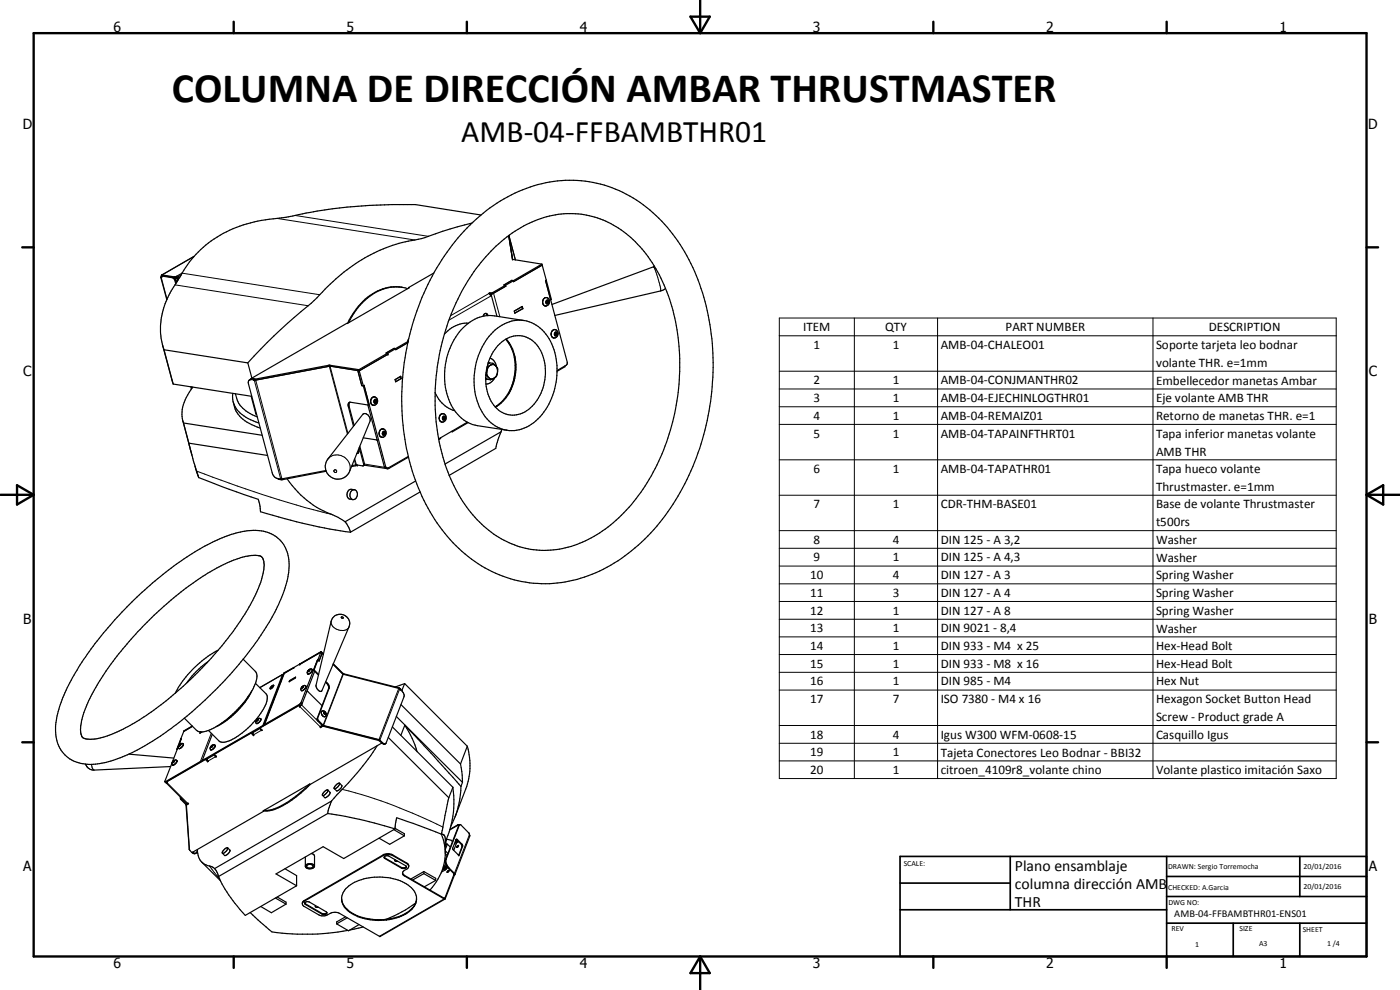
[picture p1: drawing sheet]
<svg xmlns="http://www.w3.org/2000/svg" width="420mm" height="297mm" viewBox="0 0 420 297" stroke-linecap="round" stroke-linejoin="round" font-family="sans-serif">
<g fill="none" stroke="#000" stroke-width=".35">
<path d="M58.3 76.9l-9.8 5.6M140.2 68.4a43.1 43.1 0 0 1 33.1-14.3 39.1 39.1 0 0 1 29.3 17.1 64.7 64.7 0 0 1 11.4 37.6 75.1 75.1 0 0 1-19.6 52 44.5 44.5 0 0 1-29.5 14.3 38.6 38.6 0 0 1-33-17.1 66.1 66.1 0 0 1-11.2-41.9 77.8 77.8 0 0 1 9-33.3 64.7 64.7 0 0 1 10.5-14.4zM141.6 66.9l-8.7 2.5a39 39 0 0 1-9.4 2.8 49.8 49.8 0 0 0-27.5 16.2 57.1 57.1 0 0 1-7.7 6.8l-8.1 7.5-5.8 6.2M144.4 64.5l-19.7-3.1a145.3 145.3 0 0 0-33.9 2.8l-6.3 1.2a38.7 38.7 0 0 0-24.3 9.5l-3.4 3.7-2.2 3.4M152.7 70.7l2 7.3M153.8 77.9l-1.1-7.2 1.2 7.2 8.7 1.3M162.6 79.2l-8.5 5M162.6 79.2l.1 .3M162.7 79.5l-8.6 5M162.7 79.5l1.2 4.6M162.7 79.5l-8.5 5M196.4 80l-30.8 11.4"/>
<path d="M48.2 83.2l.2 .2 .1-.5 .5-.2 3.2 .6 .4 .4 .3 1.1M48.2 83.2l1.9 6.8M48.5 82.5l-.3 .7M48.5 82.5h.2M48.7 82.5v.3M48.7 82.8l3.3 .6 .4 .6 .3 1.1M48.7 82.8l-.1 .1M52.9 84.5h.3M53.1 83.4l.2 .6-.4 .5M53.4 83.6v.6M53.4 83.6l-.3-.2-.3 .3 .1 .8M54 83.2l-.6 .4"/>
<path d="M54.3 82.5l-1.1 .7-.8 .2M54.6 82l-1.1 1.8a25.2 25.2 0 0 0-5.3 15.8l.1 1.8 .9 3.5M54.6 82l-1.9 1.1-4-.6M117.4 86.1a17.9 17.9 0 0 0-12.8 10.7M118.1 86.1l2.7 .1M118.3 86.1a16.2 16.2 0 0 0-13 9.1l-1 1.8M118.9 86l.8 .1M119.9 86.1l2.5 .5M122.6 86.3h.2l-47.3 27.2M122.6 86.3l.1 .1M130.2 81.9l-7.6 4.4M140.6 96.9a9.3 9.3 0 0 0-7.2 3.3"/>
<path d="M145.7 94l.6 .7M146.2 94.7l2.3 .1 8.8 1.4M146.2 94.7a14 14 0 0 0-10.8 8.9 20.2 20.2 0 0 0 1.4 20.1 10.3 10.3 0 0 0 6.5 4l8.8 1.4M146.5 94.7a.75 .75 0 0 0-.9-.7 .75 .75 0 0 0-.6 .9M146.9 87.9l-.2 .2 .3 .1M146.9 87.9l.1 .2M147 88.2l.1 .1M147.1 88.3h.3M147.1 88.3l.4 .4M147.4 88.6l.1 .1M147.4 88.3h-.3M147.5 88.7l1.6 6.2"/>
<path d="M147.6 88.2l-.2 .1M148 99.6a10.1 10.1 0 0 1 15.3 0 19.8 19.8 0 0 1 1.4 21.6 13.2 13.2 0 0 1-11.9 8 11.7 11.7 0 0 1-9.6-8.9 21 21 0 0 1 4.8-20.7zM151.7 85.6h.1M151.7 85.6l-4.1 2.3h-.7M151.7 85.6l.1 .3M151.8 85.9h.1M151.8 85.9l-4.3 2.3M153.6 84.2h.5M153.6 84.2l-2.3 1.3M153.6 84.1l-2.4 1.4 .5 .1M153.6 84.1l.5 .1M153.6 84.1v.1"/>
<path d="M154.1 84.2v.3M154.1 84.2l-2.4 1.4M154.1 84.2l.1 .3M154.1 84.5h.1M154.3 93.3l2.4-1.4 .2 .7-2.4 1.4zM156.7 92l.1 .6M156.8 92.6h.1M156.8 92.6l-2.3 1.3M163.2 89.6a1.2 1.2 0 0 1 1.8 .6 1.2 1.2 0 0 1-1 1.6 .95 .95 0 0 1-1.2-.7v-.8zM163.7 84.2l6.6 24.5-.3 .9-2.8 1.6M163.9 84.1l-.2 .1M163.9 84.1l1.6 5.7-.2 .2-1.6-5.8"/>
<path d="M164.2 90.2l.1 .2M164.2 90.8l-.2 .1M164.2 90.8l.3 .1M164.3 90.4h.3M164.3 90.4l-.1 .4M164.6 90.4l-.3-.3-.3 .2-.1 .5 .3 .3 .3-.2M164.6 90.4l-.1 .5M165.8 99.2a1.17 1.17 0 0 1 1.6 .4 1.17 1.17 0 0 1-.5 1.6 1.17 1.17 0 0 1-1.5-.5 1.17 1.17 0 0 1 .4-1.5zM166.5 98.9h.1M166.7 99.8l.2 .2M166.9 100h.3M166.9 100l-.1 .5"/>
<path d="M199.7 86.5a66.7 66.7 0 0 1-1 49.6 51.7 51.7 0 0 1-20.4 24.8 27.3 27.3 0 0 1-35.7-5.7 42.7 42.7 0 0 1-7.8-12.5M199.7 86.5a36 36 0 0 0-18.7-20.5 27.3 27.3 0 0 0-23.9 1.8 51.1 51.1 0 0 0-21.7 26.4l-2 6M199.7 86.5l-1.4 .8-31.8 7.4M48.8 103.4l3.2 11.8M49.2 104.9l25.2 4M49.2 104.9l2.8 10.3M52 115.2l23.6 3.7M57.3 116l.1 .7M57.5 116.1l.1 .4M57.9 116.1a12.1 12.1 0 0 0-3 10.2l.2 .6M69.9 118a7.2 7.2 0 0 0 4.6 7.6l3.2 1.3M70.6 118.2a9 9 0 0 0 6.6 6.9"/>
<path d="M74.4 108.9l1.2 4.6M75.3 113.7l.7 .1M75.3 113.7l.1 .2-.6 .1-.2 .3v.9l7.1 26.7a2.3 2.3 0 0 0 1.5 1.7l1.3 .1 13.3-2.5M75.3 113.8l-.4 .2M75.4 118.9l1.4 5.3M75.5 113.5l.7 .1-.2 .1M75.5 113.5h.1M75.5 113.5l-.2 .2M76 113.7l.1 .3M76 113.7v.1M76 113.8l.1 .2M76.1 114l.5 .1"/>
<path d="M98.8 109.9l-22.2 4.2M99.1 109.9l-22.5 4.2M99.1 109.9l8.7 1.4M99.1 109.9l8.3 1.3M107.4 111.2l1.2 4.5 .4 .1M107.4 111.2l.4 .1M107.7 110.9l-8.9-1.3-22.8 4.1M107.7 110.9l.1 .4M107.8 111.3l1.2 4.5M109 115.8l.3-.2 6.5 24.5 .4 .4M109 115.8l1.6 5.7M111.6 119.4a1.17 1.17 0 0 1 1.6 .2 1.17 1.17 0 0 1-.3 1.7 1.1 1.1 0 0 1-1.5 0 1.1 1.1 0 0 1-.1-1.5z"/>
<path d="M116.3 106h.1M116.3 106l-8.6 4.9M116.3 106l.1 .3M116.4 106v.3M116.4 106.3l-8.6 5M118.3 104.6h.4M118.3 104.6l-2.4 1.3M118.3 104.5l-2.4 1.4 .4 .1M118.3 104.5l.4 .1M118.3 104.5v.1M118.7 104.6l.1 .3M118.7 104.6l-2.3 1.4"/>
<path d="M118.8 104.9l3.6-2.1-3.6 2.1M118.8 104.9h.1M120.3 113.6h.1M120.3 113.6l-.1-.7-1.6 1M120.3 113.6l-1.6 .9M120.4 113.6l-1.7 1-.1-.7M120.4 113.6l-.1-.7-1.7 1M122.5 102.4l-3.8 2.2M122.5 102.1h.1M122.6 102l-.1 .1M130.6 117.9a9.5 9.5 0 0 0 5.9 5.3M133.4 100.2a66.8 66.8 0 0 0 .2 39.3l1.2 3.2"/>
<path d="M145.7 113.7l.6 .1M145.7 113.7l.4 .1M145.7 113.3l.6 .5 .9 .2M146.1 111.6l-.3 .9 1.4 1.5M146.1 111.6a1.57 1.57 0 0 0 .5 1.7 1.57 1.57 0 0 0 1.6 .2M146.1 111.3v.3M146.2 110.2l-.1 1.1M146.9 108.9h-.4h.5M147.1 107.4a3.1 3.1 0 0 1 1.9 2.6M147.2 109.6l-.8 .8-.3 .9M147.2 109.6l-1 .4M147.4 109.5l-.2 .1"/>
<path d="M147.4 109.5l.8-.1 .6 .4M147.9 109l-.5 .5M147.9 109l.9 .8M147.9 109l-.9-.1-.6 .4M148.2 113.5l-1 .5M148.5 113.3a3.2 3.2 0 0 1-2.7 1.9M148.8 109.8l.1 .2M148.9 110a.98 .98 0 0 1 .4 1.2M148.9 110l.4 .8v1M149.3 112.1l-.3 .8-.8 .6M149.3 112.1l-.4 .8-.7 .6M149.3 111.5v.6"/>
<path d="M149.4 103.7a7.4 7.4 0 0 1 11.7-.3 14.5 14.5 0 0 1-3.6 20.2 7.3 7.3 0 0 1-10.4-3.9 15.3 15.3 0 0 1 2.3-16zM151.8 101.8a14.7 14.7 0 0 1-1 18.5l-2.2 1.7M152.9 103.3l-1-1.6a14.4 14.4 0 0 1-.5 18.2l-1.6 1.5-1.1 .8 1.4-1.2M154.3 114v.2M154.4 106.5a17.6 17.6 0 0 1-1.8 11.9M166.8 100.5h-.2M166.8 100.5h.3M167.2 100l-.3-.3-.3 .2-.2 .5 .3 .3 .4-.2M167.2 100l-.1 .5M169.5 109.8l.1 .2-2.4 1.4M54.9 126.3l2.7 10.3M55.1 126.9l23.6 3.7"/>
<path d="M55.1 126.9l1.6 6.1M56.7 133l1.4 5.6 1.5 4.7M56.7 133l23.6 3.7M58.5 139.9l1.1 3.4M70 120.6a8.9 8.9 0 0 0 6.4 7.2l1.7 .6M76.8 124.2h.2M76.8 124.2l.2 .1M104.9 120.7l-.2 1 1.6 5.9M105.6 139.7a5.6 5.6 0 0 1 3.4 .1v-.1M107.3 139.6l-1.8 .4M107.6 134.8a.81 .81 0 0 1-.5 1.3M107.8 134.3l1.4 5.1-.2 .3"/>
<path d="M108 133.9l1.3 5.7M108.9 124.3a1.64 1.64 0 0 1 1.7 .3 1.64 1.64 0 0 1 .5 1.7l-6.2 15.2a3.8 3.8 0 0 1-5.4 1.8 3.8 3.8 0 0 1-1.1-5.6zM109 131.4l4.1 .6M109.3 139.6l-.3 .1M109.3 139.6l6.7 1M110.4 121.5l4.9 18.6 .2 .2 .7 .2M110.6 121.5l-5.4-.8-.5 .1-.2 1 1.6 6.1M110.8 121.4l-.2 .1M112.6 120l.1 .2M112.6 120.6l-.2 .1M112.6 120.6l.3 .1M112.7 120.2h.3"/>
<path d="M112.7 120.2l-.1 .4M113 120.2l-.3-.3-.3 .2-.1 .5 .3 .3 .3-.2M113 120.2l-.1 .5M113.1 132h.1M113.1 132l.1 .1M114.1 129a1.18 1.18 0 0 1 1.7 .4 1.18 1.18 0 0 1-.5 1.6 1.15 1.15 0 0 1-1.5-.3 1.15 1.15 0 0 1 .2-1.5zM115.1 129.6l.2 .2M115.1 130.3h-.1M115.1 130.3h.4M115.3 129.8h.2M115.3 129.8l-.2 .5M115.5 129.8l-.2-.3-.4 .2-.1 .5 .3 .3 .4-.2"/>
<path d="M115.5 129.8v.5M122.5 136.9l-6.5 3.7M122.6 137.2l-5.9 3.4M132.2 124.4a1.21 1.21 0 0 1 1.7 .7 1.21 1.21 0 0 1-1.2 1.6 1.28 1.28 0 0 1-1-1 1.28 1.28 0 0 1 .5-1.3zM132.2 131.4v.2l-.5 .3M133 125.9h.1M133.2 125l.1 .5M133.3 125.5l-.3 .4M133.3 125.5h.3M133.6 125.5l-.1-.4-.4-.1-.2 .4 .1 .5M133.6 125.5l-.3 .4h-.3M135.4 129.5h.4"/>
<path d="M135.7 129.3l.1 .2M140.3 126.7l-8.7 5M140.5 126.8l-4.7 2.7M150.4 129.5l-1 2.5-.6 2.5-14 8.1M150.4 129.5l-16.8 9.7M150.6 128.9l-.2 .6M59.6 143.3l9.2 3.5 8.7 3 .7 3.7 3.7 1.1a155.6 155.6 0 0 0 23.3 5.1M86.1 143.6a28.2 28.2 0 0 0 13.8 10.9l3.7 2M97.9 141.4l-13.2 2.5-1.2-.1v-.2M103.6 156.5l1.1 1.9 .5 1.3M105.6 147.2l.2-.1a1.28 1.28 0 0 1 1.4 .6 1.28 1.28 0 0 1-.2 1.5 1.07 1.07 0 0 1-1.4 .6 1.07 1.07 0 0 1-.6-1.3zM106.4 146.9l-.9-.1a1.56 1.56 0 0 0-1.4 1.3 1.56 1.56 0 0 0 .9 1.7l.9 .1"/>
<path d="M115.8 140.5l.2 .1M116.2 140.5l.5 .1M116.6 140.3l.1 .3M124.7 144.3l-21.1 12.2M126.1 147.6l-20.9 12.1M38.1 182.1a97.2 97.2 0 0 1 26.4-19.8 25.3 25.3 0 0 1 14.6-2.9 9.7 9.7 0 0 1 7.6 11 34.5 34.5 0 0 1-4.2 13.2l-1.7 3.1a115.3 115.3 0 0 1-37.3 37.1 35.4 35.4 0 0 1-16.8 5.6 9.9 9.9 0 0 1-10-11.3 44.3 44.3 0 0 1 7.9-19.4 112.5 112.5 0 0 1 13.5-16.6zM46.3 184.6l6.6-5.8 6.6-4.9a42.1 42.1 0 0 1 15.6-7.2l1.7-.1a2.09 2.09 0 0 1 2.4 2.5 25.6 25.6 0 0 1-4.1 12.4 93.5 93.5 0 0 1-11.7 16l-2.7 2.9a90.7 90.7 0 0 1-25.6 19.2l-1.8 .8a13.1 13.1 0 0 1-7.8 1.2 2.68 2.68 0 0 1-1.3-3.2 33.8 33.8 0 0 1 5.8-14.2l3.4-5.1 3.5-4.4 4.4-5.2zM62.4 198.5l-3.7 3.2-2.7 3.2M65.5 195.1a30.7 30.7 0 0 0-12.9 12.9M73 197.8l3.6 3.6a3.2 3.2 0 0 1 .1 3.5 29.3 29.3 0 0 1-14.8 14.5l-1.8 .2M89.9 199.4v-.1l-1.7 1M96.3 195.7l-6.4 3.7"/>
<path d="M96.3 195.7l.4 .3M96.3 195.7l-2 5.3M96.3 195.7l.7 .6-.3-.3M96.4 195.5l-6.5 3.9M96.4 195.5l.7 .7M96.4 195.5l-.1 .2M96.7 196l-1 2.3-.3-.3-.2 .1-4.9 12.8-11.1 6.8M99.9 185.3a2.83 2.83 0 0 1 3.6-.6 2.83 2.83 0 0 1 1.2 3.4l-8.1 19.2a1.05 1.05 0 0 1-1.6-.9l-.2-.7 4.6-19.3zM100 199.2l3.2 3 16.7 4.2 .8 .9 .5 1v.8l-5.5 14M55.1 219.5l-.9 2.3M55.3 215.5l3.7 3.6 1.1 .5M57.7 217.8l-2.6 1.7"/>
<path d="M57.7 217.9l-2.6 1.6M60.1 219.6l-.1 .4 .7-.4M60.1 219.6v.1M60.1 219.7v.3M60.3 219.6l-.2 .1M74.6 208.8l-1.9 2.7a26.2 26.2 0 0 1-6.3 5.6M75.3 220l-11 6.4M75.3 220l.7 .6M75.4 219.8l-11.1 6.6M75.4 219.8l-.1 .2M75.4 219.8l.7 .7M75.5 207.3a24.3 24.3 0 0 1-10.6 10.7"/>
<path d="M75.6 219.8l.3 .3M76 219.6l.1 .9M76.7 205l3.1 3.2a4.5 4.5 0 0 1-.8 4.7 23 23 0 0 1-11.1 9.6l-1.2 .2-.8-.2-3.3-3.3M77.1 216.1l.1 .1M77.1 215.9a.73 .73 0 0 1 1.2-.1l-.7 1.1a.51 .51 0 0 1-.8 .1 .51 .51 0 0 1 .1-.8zM77.3 215.8h-.1M77.4 215.8h.1l-.3 .5h-.2l.1-.2M77.4 215.8l-.3 .3M77.4 215.8l.1 .1M78 218.4l-2.5 1.5M78 218.4l.7 .7-.2 .1M78.2 218.6l.3 .6"/>
<path d="M78.4 218.8l.2 .3M78.6 219.1l-.1 .1M78.6 219v.1M78.9 217.7l-18.2 10.5M78.9 217.7l.1 .1M79.6 216.5h.1M80.3 214.5v.1M81.4 206l.8-.3-.6 .8-.5 .2zM82 210.2h.1M82.2 205.7l-1 1M84.7 202.4h.3M84.7 202.4h.1"/>
<path d="M84.7 202.4l-6.7 3.9M84.7 203.1v.1M84.8 202.4l.1 .2M84.8 202.4l-5.9 15.3M84.9 202.6h.1M84.9 202.6l-5.7 15.1M86.9 204.2l1.8-1-.1 .3-1.8 1.1zM86.9 204.2v.1M86.9 204.3v.2M88.1 200.4l-3 1.9-5.9 15.4M88.1 200.4l-2.9 1.7M88.2 200.3l-2.9 1.5-.2 .4"/>
<path d="M88.2 200.3l-.1 .1M88.7 203.2l-1.8 1.1M89.7 211.7l.2 .3M89.7 211.7l-11.7 6.7M89.7 211.6l-11.7 6.8M89.7 211.6l.3 .2M89.7 211.6v.1M90 211.8l-.1 .2M90 211.8h.1M90.4 211.5l-.5 .5M90.5 206.3l.1 .1M90.6 206l.2-.1a.5 .5 0 0 1 .7-.2 .5 .5 0 0 1 .2 .7l-.7 .7a.52 .52 0 0 1-.7-.2 .52 .52 0 0 1 .3-.7z"/>
<path d="M90.8 206h.2l-.5 .3M90.8 206l-.3 .3M90.8 206l.1 .2M92.1 207.4l4.6 4.4M92.1 207.3v.1M92.5 201.2a.64 .64 0 0 1 1.1-.4 .64 .64 0 0 1-.4 1.1l-.3 .2a.48 .48 0 0 1-.7-.2 .48 .48 0 0 1 .2-.6zM92.7 201.1h.3l-.6 .2M92.7 201.1l-.3 .2M92.7 201.1l.1 .2M94.3 201l-.2 .1 1.5 1.5M94.3 201l1.3 1.4M94.4 201.4l-3.7 9.8-.7 .6"/>
<path d="M96.2 218.1h.1M96.2 218.3l.9-.4 16.5 4.3 .9 .8M96.3 218.1l.8-.3 16.6 4.2 .9 .8-.1 .2M96.3 218.1l-.1 .2M96.5 213.5a.89 .89 0 0 1 1.3 .3 .89 .89 0 0 1-.5 1.3 1.31 1.31 0 0 1-.8-1.6zM96.6 217.5l-.6 .6 .2 .2M97.1 217.6v.1M97.1 217.7l16.9 4.4a2.02 2.02 0 0 0 1.6 1.1l.1-.1M97.2 213.9l.2 .3 .2 .1 .1-.2M97.2 213.9h.1M97.3 213.9l.2 .3M97.5 214.2h-.1"/>
<path d="M97.5 215h.1M97.5 213.7h-.2l-.1 .2M97.5 213.7l.2 .4M97.5 213.7l-.2 .2M97.7 204.7l.8 1 .1 .8-3.4 9.1 .2 .7 1.5 1.5M97.7 214.1l-.2 .1M97.8 204.5l.9 1 .1 .9-3.5 9.1 .2 .6 1.6 1.5M103.1 202.3l-3.1-3 3 3 17 4.4M117.8 218.1l18.1 18.1M118.9 215l19.9 19.7M119.8 206.6l.2 .1M120 206.7l.2 .1"/>
<path d="M120 206.7l.2 .2v-.1M120.2 206.8h.1M120.3 211.4l17.9 17.8M121.4 205.1l-.8 2.1M121.4 205.1l-2.8 1M121.4 205.1l18.8 18.8M121.5 217.6l2.2 3.9 1.5 4.1M121.5 217.6l-1.2 3M121.5 217.6l16.8 18.4M25.7 229.3a2.6 2.6 0 0 0 2.5 1.8l23-1.1M38.6 226.3l13.6 1.2M49.5 234.5l.1 .1"/>
<path d="M49.5 234.6l.5 .3M49.6 234.6h.1M49.9 234.9l6.2 6.2 .3-.1 .2 .2-.6 .3M49.9 234.9h.1M50 234.6l.2 .3h-.3M50.2 234.8l-.2 .1M51.6 229l-2.1 5.5M51.8 228.7h.3l.2-.4-.6 .4M51.8 228.7l.1 .1M52 228.3a.57 .57 0 0 1 1-.2 .57 .57 0 0 1-.3 1 .67 .67 0 0 1-1.1 .3l.1-.7M52.2 228.6l-.2-.2-.2 .3M53.1 224.8l.4-.8-1.8 4.7"/>
<path d="M53.1 224.8l.1 .1M53.8 223.5a.88 .88 0 0 1 1.2-.2 1.42 1.42 0 0 1-1.2 1.4l-.3-.4zM53.8 223.7v.1M54 223.4h.3l-.5 .3M54 223.4l-.2 .3M54 223.4l.1 .2M54.2 239.2l.1 .7 1.5 1.5 1.1 13.6M54.2 221.8l.2-.1-.8 2.1M54.2 221.8l-1.1 3M54.3 239.3l.2 .5 1.5 1.6M60.6 228.3l-11 6.3M60.7 228.2l.1 .1"/>
<path d="M61.7 227.9l-11.7 6.7M61.7 227.9l.6 .7M61.7 227.7l-11.7 6.9M61.7 227.7v.2M61.7 227.7l.7 .7M62.2 228l.3 .5-.2 .1M62.2 227.6v.6M62.3 227.5l-.1 .2M62.4 228.4h.1M62.4 228.4l-.1 .2M63.3 223.9l.1-.1a.72 .72 0 0 1 1.2-.2 1.54 1.54 0 0 1-1.3 1.4 .74 .74 0 0 1 0-1.1zM63.4 224l.1 .2"/>
<path d="M63.7 223.7l-.3 .3M63.7 223.7h.1l-.3 .5h-.2l.1-.2M63.7 223.7l.1 .2M63.7 220.3l-3 7.9M64.3 226.4l-2.5 1.4 .1 .1M64.3 226.4l.7 .6-.2 .1M64.5 226.5l.3 .6M64.7 226.7l.1 .2M64.8 226.9h.1M64.8 226.9v.2M76.1 220.5l-.1 .1M92.9 235.3a26.6 26.6 0 0 1-12.3 7.8h-1.3"/>
<path d="M93.2 235.3a29.9 29.9 0 0 1-11.8 7.9h-2.2M98.4 237a1.81 1.81 0 0 1-1.6 1.6M98.4 237a2.1 2.1 0 0 0-1.6 1.6M98.4 237l.6 .7a1.76 1.76 0 0 1-1.6 1.6l-.6-.7M101 235.4l.8-.5a1.56 1.56 0 0 1-1.2 1.7h-.3v-.3zM101.9 235l.7 .8-.2 .6-1.1 .9h-.3l-.7-.7M113.2 223.7a98 98 0 0 1-12.5 15.3l-1.2 1.3M114.5 223l-35.5 20.3 .1 .1M114.6 222.9l.7 .4 .4-.2M116.5 221.3l18.2 18.1M134.7 239.4l-2.3 10.9M135.9 236.2a29.1 29.1 0 0 1-2.3 16.4"/>
<path d="M135.9 236.2l-1.2 3.2M138.2 229.2l.6 5.5M138.3 236a27.9 27.9 0 0 1-3 11.9M138.8 234.7l-.5 1.3M140.2 223.9a20.2 20.2 0 0 1-.4 12.8l-3.2 8.5M140.2 223.9l-2 5.3M56.1 241.3l.7 13.6M56.5 241.1l-.4 .2M57.7 255.8l.6 .4 .5-.2M57.9 255.7l.5 .3h.4M59.3 254.9a4.6 4.6 0 0 0 4.2 5.1l.9 .6M59.3 255.1l-.5 .9"/>
<path d="M60.6 258.7l5.6 5.5M68.3 254.4l-.3 .9-1.2 .7M68.3 254.4l-.7 .2-.6 .6-.3 .5 .1 .3M68.3 254.4l.7 .7-.5 1.1-1 .5-.8-.7M79.1 243.2h.1M79.1 243.4l-21.5 12.4-.8-.9M79.2 243.2l-.1 .2M91.6 257.1v2.9a1.68 1.68 0 0 0 2.8 0 1.57 1.57 0 0 0-2.8-.1M92.1 259.7a1.13 1.13 0 0 1 1.9 .3 1.08 1.08 0 0 1-1.1 .5 1.08 1.08 0 0 1-.9-.7zM93.4 256.1l.9 .6 .1 3.2M98.3 244.1l-32.7 18.9M98.3 244.1l9.6 1.7 10.7 2.9"/>
<path d="M99.5 240.3l-35.1 20.3M99.5 240.3l-1.2 3.8M115.3 257.2h.1M115.3 257.2l5.2 3.1a1.2 1.2 0 0 0 1.5-.3M115.4 257l.5-.2h.7l5.1 3a.48 .48 0 0 1 .2 .6 .48 .48 0 0 1-.6 .2l-.8-.1-5-2.9-.2-.3zM118.2 248.9l3.2 1.9M118.6 248.5l2.8 1.6v.7M118.6 257.9l-.1 .1a.61 .61 0 0 0 .9 .4M118.6 248.7l-15.4 8.9-6.2-3.6-14.2 8.2 6.2 3.6M118.6 248.7l.5-3.3 13.3 4.9M121.4 250.8l-4.4 2.5-3.2-1.8M122.6 259.6l-.5-.5-4.3-2.4a2.79 2.79 0 0 0-2.8 0l-23.9 13.8-.3 .6"/>
<path d="M122.6 259.6v.5a1.93 1.93 0 0 1-1.5 1.2l-.3 .6M122.6 259.6l-.3-.5-4.5-2.6a3.1 3.1 0 0 0-2.8 0l-23.7 13.7a.97 .97 0 0 0-.6 .9 .97 .97 0 0 0 .6 .9l4.3 2.4a3.8 3.8 0 0 0 4-.6l2.1 .1 12.4 7.1 19.5-11.3M122.6 259.6l.1 .4M132.4 250.3a1.13 1.13 0 0 1 1.2 1.2v5.1l-.3 2.7-.6 1.8M132.4 250.3l.9 2.6 .3 2.8M133.4 258.5l.2 .2M133.6 255.3l.8 .8M133.6 256.1l.6 .6M133.6 258.7l.7 1.5 1.9 1.9v.3M133.8 252.6l.2 .7M133.8 252.6l-.2 .1M133.9 259.5l-.8 .4"/>
<path d="M134 253.3l-.4 .2M134 253.3l.1 .1M134 259.8l-.4 .7-.9 .6M134.1 251.8l-.3 .8M134.1 251.8l-.2 .1M134.1 251.8l1.3 .3 .4 .4M134.3 253.3l.9 .9M134.3 253.3l-.7 1.6M134.3 253.3l-.7 .4M136.7 252.2h.2M136.9 252.2l.3 .3-1 2.6M136.9 251.9l1.8 1.8-1 2.8"/>
<path d="M136.9 252.3l-.4 1-.1-.2M136.9 252.2v.1M136.9 251.8h.3l1.6 1.9-1.1 2.8-1.7-1.6-.2-.3zM137.1 254l.5-.3-.4 .6zM137.7 247.6l-2.7 1.4M137.7 247.6l-4 10.3-.1 .8M137.7 247.6h.1M137.7 247.5h-.4l-2.3 1.3M137.7 247.5v.1M138 247.4l-.3 .1M138 247.4l-4.1 10.4a2.98 2.98 0 0 0 .8 2.6l1.7 1.6v.6M138 247.4l2.7 2.5 .3 .9-4.5 11.6"/>
<path d="M64.4 260.6l.6 .8 .6 1.6M65.6 263a39.6 39.6 0 0 0 8 11.7l15.4-8.9M75.1 273.8l6.5 5.8a70.4 70.4 0 0 0 22.8-.5M82.7 269.5l3.1 1.8M83.2 269.2l2.6 1.5v.6M85.5 260.6l3.5 2.1v3.1M85.8 271.3l-4.4 2.6-3.1-1.9M91.4 270.9l.1 .1M91.5 271l5.1 3.1a1.2 1.2 0 0 0 1.5-.3M91.5 270.8l1.2-.2 5.2 3a.47 .47 0 0 1 .1 .5 .47 .47 0 0 1-.5 .3l-.9-.1-4.9-2.9zM94.7 271.7v.4l.8 .1M101 277.2l3.6 2.1 3.2-1.9"/>
<path d="M102.5 269.6a6 6 0 0 0 4.1 4.9 17 17 0 0 0 16.5-1.4l1.6-2.1M103.7 275.1l-2.7 1.5v.6M104.2 275.4l-3.2 1.8M109 278.1l-4.1 1M120.8 261.9l.3 .8 12.3 7 3-7.1M120.8 261.9l.6 .7 12 6.9M124.7 271l-3 2-5.8 2.8M125 270l-.3 1M125 270a5.8 5.8 0 0 0-4.2-5.4 17.5 17.5 0 0 0-16.1 1.2 4.6 4.6 0 0 0 .3 7.9 16.8 16.8 0 0 0 17.8-.2l.9-.7 1.1-1.8M125 270l-.2 1M127.2 261.5l-3.9 2.2M127.2 262.1l-3.3 1.9"/>
<path d="M127.2 261.5v.6M127.2 261.5l3.6 2v.7M127.2 262.1l3.6 2.1M130.8 264.2l-3.4 1.9M132.7 261.1l-1.7 3.4-1.9 2.5M133.2 260.3l.5-.2-.6 .5zM133.4 269.5h.1M134.3 260.1l-.6 .9-1.2 .7M134.4 261.2h.4l-.6 .5zM134.6 261.5l-.2 .2M134.7 261.4v.1M136.2 262.4l.2 .2"/>
<path d="M136.2 262.4l-2.8 7.1"/>
</g>
<g fill="none" stroke="#000" stroke-width=".3">
<path d="M58.2 77l-9.5 5.5M83.1 65.5l41.4 6.5M88.5 64.6l40.1 6.3M152.7 70.7l2 7.3M153.8 77.8h.1M48.4 83.4l1.7 6.3M49 82.7l-.3 .1M52.1 83.2l-.3 .2M52.2 83.1l.1 .2M52.5 85.5l40 6.2M52.7 83.9l-.3 .1M53.1 82.8l.1 .4"/>
<path d="M53.7 83.3l.1 .1M54.6 82l41.4 6.4M146.8 88.1l-11.6 6.6M147 87.9l.1 .4M147.4 88.8l-12.7 7.3M147.9 87.8l.1 .3M148.1 88l1.9 7M164 90.1a.52 .52 0 0 1 .7 .2 .52 .52 0 0 1-.2 .7 .52 .52 0 0 1-.7-.2zM164 89.3a1.34 1.34 0 0 0-1.1 1.1 1.34 1.34 0 0 0 .7 1.4M166.5 99.7l.3-.1a.65 .65 0 0 1 .5 .6 .65 .65 0 0 1-.6 .6 .72 .72 0 0 1-.2-1.1zM166.6 98.9a1.31 1.31 0 0 0-1.2 1.1 1.31 1.31 0 0 0 .8 1.4M196.1 80.1a25.4 25.4 0 0 1 2.2 6.9v.2"/>
<path d="M198.3 87.2v.1M233.9 95.4h167.1v138.2h-167.1zM256.4 95.4v138.2M281.4 95.4v138.2M346 95.4v138.2M75.3 113.9h.1M76.2 113.8l8 29.9M76.6 113.7l.1 .3M76.7 114h.1M76.7 114l8 29.9M98.6 109.6l.1 .3M98.8 109.9l5.5 20.3"/>
<path d="M99 109.6l.1 .3M99 109.9l5.4 20.1M112.4 119.1a1.31 1.31 0 0 0-1.1 1.1 1.31 1.31 0 0 0 .7 1.4M122.5 102.4h.1M154.6 112.2v.3M233.9 100.8h167.1M233.9 111.4h167.1M233.9 116.7h167.1M98.4 137.7a3.9 3.9 0 0 1 4.7-.7 3.9 3.9 0 0 1 1.8 4.5M104.8 121.9l-.2 .1M106.3 137.9l.5 1.6M106.5 137.7l.5 1.8"/>
<path d="M106.7 139.5l.1 .2M107.3 139.6h.1M107.6 134.9v.7l-.2 .4M109.4 139.1l-.3 .1M109.4 139.2l6 1M112.3 120.1l.3-.3a.62 .62 0 0 1 .5 .7 .62 .62 0 0 1-.7 .5l-.2-.4zM113.1 132h.1M115 128.7a1.32 1.32 0 0 0-1.2 1.1 1.32 1.32 0 0 0 .8 1.4M115.1 129.4a.62 .62 0 0 1 .5 .6 .62 .62 0 0 1-.5 .6 .67 .67 0 0 1-.4-.5 .67 .67 0 0 1 .4-.7zM132.9 125a.52 .52 0 0 1 .8 .5 .52 .52 0 0 1-.9 .4zM133 124.1a1.32 1.32 0 0 0-1.1 1.1 1.32 1.32 0 0 0 .7 1.4M233.9 122h167.1"/>
<path d="M233.9 127.3h167.1M233.9 138h167.1M59 141.4a343.6 343.6 0 0 0 37.7 12.2l2.6 .7M84.3 143.7l.1 .2M115.3 140.1h.5M116.3 140.5h.1M233.9 148.6h167.1M233.9 159.2h167.1M233.9 164.5h167.1M233.9 169.8h167.1M233.9 175.2h167.1M99.4 186.4a3.1 3.1 0 0 0 3.8 2.7l1-.3 .5-.7"/>
<path d="M102.4 185.2l.5-.1 .1 .3-.5 .1zM233.9 180.5h167.1M233.9 185.8h167.1M233.9 191.1h167.1M233.9 196.4h167.1M77.1 216l.5-.2-.7 .6zM77.5 215.7h.1M78.1 218.6l-2.2 1.2M78.3 215.7l-.4 .8-.7 .5h-.3M78.5 219l-2.4 1.5M84.7 202.5l-6.7 3.8M84.9 202.8h.1"/>
<path d="M85.3 201.8v.3M85.4 202l-5.9 15.5M89.9 211.3l.3 .4M90 211.8l-.1 .2 6.2 6.1M90.3 210.8l.4 .4M90.5 211.5l6.1 6.1M90.7 206.1l.4-.2-.6 .6zM91.8 205.9l-.1 .4-.6 .7-.6 .2M92.5 201.2l.5-.3-.2 .4-.4 .2zM93.7 200.8a1.45 1.45 0 0 1-1.3 1.4M95.3 215.5l-.1 .1M95.5 216.2l-.1 .1"/>
<path d="M96.6 213.4a1.1 1.1 0 0 0 1 1.6M96.8 217.8l-.1 .2M97.1 217.8v.1M97.2 213.6a.43 .43 0 0 1 .5 .2 .43 .43 0 0 1-.2 .6l-.3-.3zM98.2 205l-.1 .1M98.8 206.6l-.2 .1M102.9 202l-.1 .2M102.9 202.2l-6.1 15.5M103 202.3l-5.9 15.5M103.2 202.2v.1M119.7 206.4l-6.1 15.8M120 206.5l-6.1 15.8"/>
<path d="M233.9 201.7h167.1M233.9 207.1h167.1M233.9 217.7h167.1M27.5 229.3a1.74 1.74 0 0 0 .7 1.8M49.7 234.5l.4 .3M50.2 234.9l6.1 6.1M51.8 228.6l.5-.4 .1 .2a.42 .42 0 0 1-.2 .4 .42 .42 0 0 1-.5 0zM52.4 228.2h.1M53 228.2a1.46 1.46 0 0 1-1.3 1.3M53.8 223.6l.5-.3-.2 .4-.5 .2zM54.3 239.2l-.2 .1M54.3 223.3h.1"/>
<path d="M54.5 239.8l-.2 .1M55 223.2a1.53 1.53 0 0 1-1.4 1.3M63.4 220l-3.3 8.5 .2 .1M63.6 223.7l.2-.1a.54 .54 0 0 1-.6 .6zM64.4 226.4l-2.2 1.3M64.5 223.6a1.53 1.53 0 0 1-1.3 1.4M64.8 226.9l-2.4 1.4M102.7 236.9a146.4 146.4 0 0 1 30.2 11.3M114.8 222.8l-.2 .1M233.9 223h167.1M233.9 228.3h167.1M55.8 241.5h.2"/>
<path d="M56.1 241l-.3 .4M56.3 241l-.2 .4M56.8 254.8h.1M57.9 255.7l-.2 .1M62.9 259.8l3 3.9M115 256.5v.2M115.5 257.4v.2M117.8 256.5v.2M122.1 259v.1M133.9 257.8l-.2 .1M136.9 252.3l.2 .3M137.3 247.5v.2"/>
<path d="M137.3 252l-.2 .1M137.4 252.3l-.3 .2M137.7 252.6l-.6 .3M137.9 247.5l-.2 .1M137.9 256.4l-.2 .1M138.6 253.3l-.1 .1M138.8 253.9l-.1 .1M140.9 250.4l-4.5 11.6M91.3 270.2v.2M91.7 271.2v.2M96.6 274.1v.2M120.5 260.3v.2"/>
<path d="M121.4 262.6v.2M133.3 269.5v.2l-19.4 11.2M133.4 260.7l.3 .3M133.4 269.5l.2 .1M133.8 260.2l.3 .3M134.7 260.4l-.1 .1M136.3 262.3l-.1 .1"/>
<circle cx="100.6" cy="141.3" r=".43"/>
</g>
<g fill="#000">
<circle cx="48.7" cy="82.8" r=".18"/>
<circle cx="147.1" cy="88.3" r=".18"/>
<circle cx="156.7" cy="92" r=".18"/>
<circle cx="116.4" cy="106.3" r=".18"/>
<circle cx="120.2" cy="112.9" r=".18"/>
<circle cx="145.8" cy="112.5" r=".18"/>
<circle cx="116.4" cy="140.5" r=".18"/>
<circle cx="89.9" cy="199.3" r=".18"/>
<circle cx="79.3" cy="217.3" r=".18"/>
<circle cx="79.4" cy="217" r=".18"/>
<circle cx="79.9" cy="215.7" r=".18"/>
<circle cx="81.5" cy="211.6" r=".18"/>
<circle cx="81.8" cy="210.7" r=".18"/>
<circle cx="82.3" cy="209.4" r=".18"/>
<circle cx="84.2" cy="204.5" r=".18"/>
<circle cx="84.4" cy="203.9" r=".18"/>
<circle cx="88.2" cy="200.3" r=".18"/>
<circle cx="89.9" cy="212" r=".18"/>
<circle cx="120.1" cy="206.9" r=".18"/>
<circle cx="76.1" cy="220.5" r=".18"/>
<circle cx="57.9" cy="255.7" r=".18"/>
<circle cx="137.7" cy="256.5" r=".18"/>
<circle cx="115.9" cy="275.8" r=".18"/>
</g>
<g fill="none" stroke="#000" stroke-width=".71">
<path d="M10.1 9.9h400v277.1h-400zM70.1 6.5v3.4M140.1 6.5v3.4M207.2 5h5.8l-2.9 4.9zM210.1 0v9.9M280.1 6.5v3.4M350.1 6.5v3.4M6.7 74.2h3.4M410.1 74.2h3.5M.1 148.5h10M5.1 145.6l5 2.9-5 2.9zM410.1 148.5h10"/>
<path d="M410.1 148.5l5-2.9v5.8zM6.7 222.7h3.4M410.1 222.7h3.5M70.1 287v3.4M140.1 287v3.4M210.1 287v10M210.1 287l2.9 5h-5.8zM280.1 287v3.4M350.1 287v3.4"/>
</g>
<path d="M270.1 257h140v30h-140zM303.2 257v16M350.1 257v30M390.1 257v12M270.1 265h33.1M270.1 273h80M350.1 277h60M350.1 269h60M350.1 263h60M370.1 277v10M390.1 277v10" fill="none" stroke="#000" stroke-width=".51"/>
<text font-size="12.6" x="51.6" y="30.7">COLUMNA DE DIRECCIÓN AMBAR THRUSTMASTER</text>
<text font-size="9.4" x="138.4" y="42.5">AMB-04-FFBAMBTHR01</text>
<g font-size="4.7">
<text x="304.6" y="261.2">Plano ensamblaje</text>
<text x="304.6" y="266.6">columna dirección AMB</text>
<text x="304.6" y="272">THR</text>
</g>
<g font-size="4.2">
<text x="34" y="9.6">6</text>
<text x="104" y="9.6">5</text>
<text x="174" y="9.6">4</text>
<text x="244" y="9.6">3</text>
<text x="314" y="9.6">2</text>
<text x="384" y="9.6">1</text>
<text x="6.8" y="38.7">D</text>
<text x="410.6" y="38.7">D</text>
<text x="7" y="112.9">C</text>
<text x="410.8" y="112.9">C</text>
<text x="7" y="187.1">B</text>
<text x="410.8" y="187.1">B</text>
<text x="7" y="261.4">A</text>
<text x="410.8" y="261.4">A</text>
<text x="34" y="290.4">6</text>
<text x="104" y="290.4">5</text>
<text x="174" y="290.4">4</text>
<text x="244" y="290.4">3</text>
<text x="314" y="290.4">2</text>
<text x="384" y="290.4">1</text>
</g>
<g font-size="3.9">
<text x="241" y="99.4">ITEM</text>
<text x="265.7" y="99.4">QTY</text>
<text x="301.7" y="99.4">PART NUMBER</text>
<text x="362.8" y="99.4">DESCRIPTION</text>
<text x="244.2" y="104.7">1</text>
<text x="267.9" y="104.7">1</text>
<text x="282.3" y="104.7">AMB-04-CHALEO01</text>
<text x="347" y="104.8">Soporte tarjeta leo bodnar</text>
<text x="347" y="110.1">volante THR. e=1mm</text>
<text x="244.2" y="115.4">2</text>
<text x="267.9" y="115.4">1</text>
<text x="282.3" y="115.4">AMB-04-CONJMANTHR02</text>
<text x="347" y="115.4">Embellecedor manetas Ambar</text>
<text x="244.2" y="120.6">3</text>
<text x="244.2" y="126">4</text>
<text x="267.9" y="120.6">1</text>
<text x="267.9" y="126">1</text>
<text x="282.3" y="120.6">AMB-04-EJECHINLOGTHR01</text>
<text x="282.3" y="126">AMB-04-REMAIZ01</text>
<text x="347" y="120.7">Eje volante AMB THR</text>
<text x="244.2" y="131.3">5</text>
<text x="267.9" y="131.3">1</text>
<text x="282.3" y="131.3">AMB-04-TAPAINFTHRT01</text>
<text x="347" y="126">Retorno de manetas THR. e=1</text>
<text x="347" y="131.4">Tapa inferior manetas volante</text>
<text x="347" y="136.7">AMB THR</text>
<text x="244.2" y="141.9">6</text>
<text x="267.9" y="141.9">1</text>
<text x="282.3" y="141.9">AMB-04-TAPATHR01</text>
<text x="347" y="142">Tapa hueco volante</text>
<text x="347" y="147.3">Thrustmaster. e=1mm</text>
<text x="244.2" y="152.5">7</text>
<text x="267.9" y="152.5">1</text>
<text x="282.3" y="152.5">CDR-THM-BASE01</text>
<text x="347" y="152.6">Base de volante Thrustmaster</text>
<text x="347" y="157.9">t500rs</text>
<text x="244.2" y="163.2">8</text>
<text x="267.9" y="163.1">4</text>
<text x="282.3" y="163.2">DIN 125 - A 3,2</text>
<text x="347" y="163.2">Washer</text>
<text x="243.2" y="173.8">10</text>
<text x="244.2" y="168.4">9</text>
<text x="267.9" y="168.4">1</text>
<text x="267.9" y="173.8">4</text>
<text x="282.3" y="168.4">DIN 125 - A 4,3</text>
<text x="282.3" y="173.8">DIN 127 - A 3</text>
<text x="347" y="168.5">Washer</text>
<text x="347" y="173.9">Spring Washer</text>
<text x="243.2" y="179.1">11</text>
<text x="267.9" y="179.1">3</text>
<text x="282.3" y="179.1">DIN 127 - A 4</text>
<text x="347" y="179.2">Spring Washer</text>
<text x="243.2" y="184.4">12</text>
<text x="267.9" y="184.4">1</text>
<text x="282.3" y="184.4">DIN 127 - A 8</text>
<text x="347" y="184.5">Spring Washer</text>
<text x="243.2" y="189.7">13</text>
<text x="267.9" y="189.7">1</text>
<text x="282.3" y="189.7">DIN 9021 - 8,4</text>
<text x="347" y="189.8">Washer</text>
<text x="243.2" y="195">14</text>
<text x="267.9" y="195">1</text>
<text x="282.3" y="195">DIN 933 - M4 x 25</text>
<text x="347" y="195.1">Hex-Head Bolt</text>
<text x="243.2" y="200.3">15</text>
<text x="267.9" y="200.3">1</text>
<text x="282.3" y="200.3">DIN 933 - M8 x 16</text>
<text x="347" y="200.4">Hex-Head Bolt</text>
<text x="243.2" y="205.7">16</text>
<text x="267.9" y="205.7">1</text>
<text x="282.3" y="205.7">DIN 985 - M4</text>
<text x="347" y="205.7">Hex Nut</text>
<text x="243.2" y="210.9">17</text>
<text x="267.9" y="210.9">7</text>
<text x="282.3" y="211">ISO 7380 - M4 x 16</text>
<text x="347" y="211.1">Hexagon Socket Button Head</text>
<text x="243.2" y="221.6">18</text>
<text x="267.9" y="221.6">4</text>
<text x="282.3" y="221.6">Igus W300 WFM-0608-15</text>
<text x="347" y="216.4">Screw - Product grade A</text>
<text x="347" y="221.7">Casquillo Igus</text>
<text x="243.2" y="226.9">19</text>
<text x="267.9" y="226.9">1</text>
<text x="282.3" y="227">Tajeta Conectores Leo Bodnar - BBI32</text>
<text x="243.2" y="232.2">20</text>
<text x="267.9" y="232.2">1</text>
<text x="282.3" y="232.3">citroen_4109r8_volante chino</text>
<text x="347" y="232.3">Volante plastico imitación Saxo</text>
</g>
<text font-size="3.1" x="352.4" y="275.2">AMB-04-FFBAMBTHR01-ENS01</text>
<g font-size="2.4">
<text x="271.2" y="259.7">SCALE:</text>
<text x="350.6" y="260.8">DRAWN: Sergio Torremocha</text>
<text x="391.2" y="260.6">20/01/2016</text>
<text x="350.6" y="267">CHECKED: A.Garcia</text>
<text x="391.2" y="266.7">20/01/2016</text>
<text x="350.6" y="271.4">DWG NO:</text>
<text x="351.6" y="279.3">REV</text>
<text x="372" y="279.4">SIZE</text>
<text x="391" y="279.6">SHEET</text>
<text x="358.7" y="284.1">1</text>
<text x="377.9" y="283.8">A3</text>
<text x="398.3" y="283.8">1 /4</text>
</g>
</svg>
